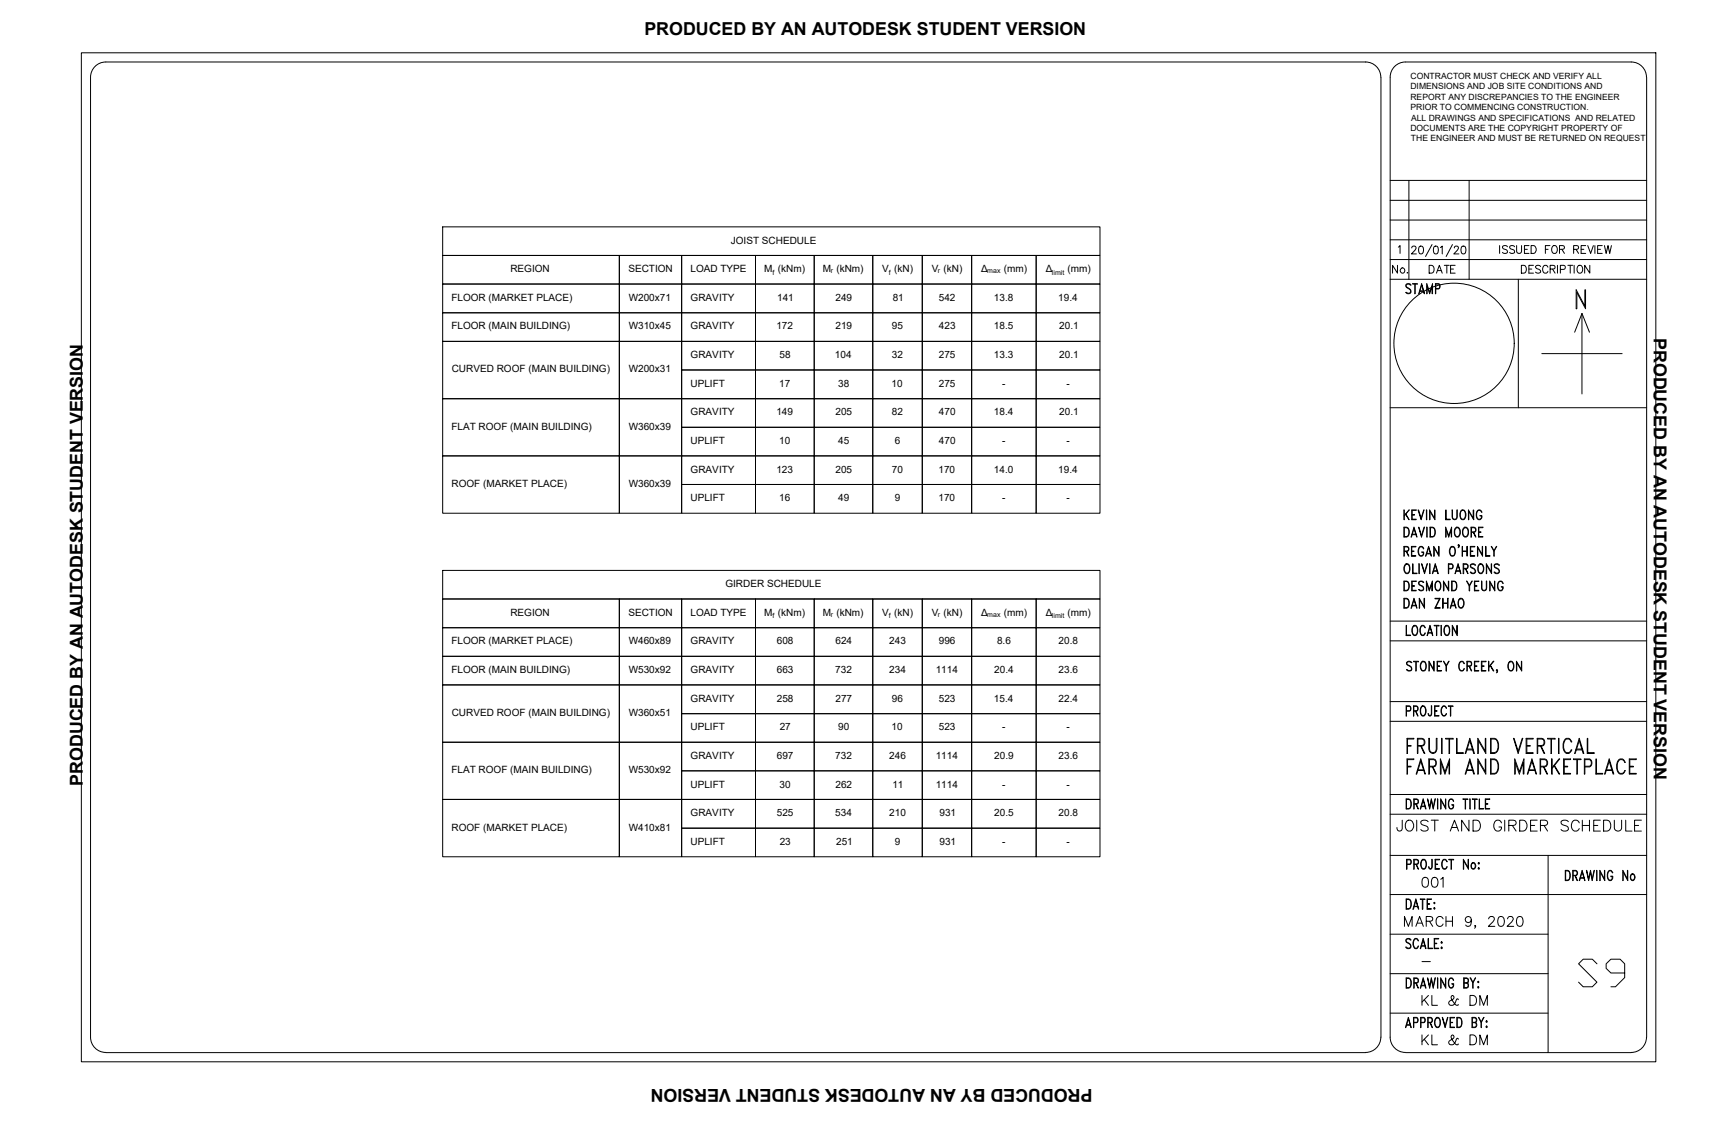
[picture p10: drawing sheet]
<svg xmlns="http://www.w3.org/2000/svg" width="432mm" height="279mm" viewBox="0 0 432 279" stroke-linecap="round" stroke-linejoin="round" font-family="sans-serif">
<g fill="none" stroke="#000" stroke-width=".25">
<path d="M20.2 13.1h391.7v251.1h-391.7zM339.7 15.4a3.8 3.8 0 0 1 3.8 3.8M339.7 15.4h-313.4a3.8 3.8 0 0 0-3.8 3.8v238.9a3.8 3.8 0 0 0 3.8 3.7M343.5 19.2v238.9M409.5 19.2a3.8 3.8 0 0 0-3.7-3.8h-56.2a3.8 3.8 0 0 0-3.8 3.8v238.9a3.8 3.8 0 0 0 3.8 3.7M409.6 19.2v238.9M110.1 56.4h163.5v7.2h-163.5zM345.8 44.9h63.8M345.8 54.8h63.8M345.8 49.8h63.8M345.8 59.7h63.8M350.4 44.9v24.6"/>
<path d="M365.4 44.9v24.6M110.1 77.8h44v7.1h-44zM110.1 70.7h44v7.1h-44zM110.1 63.6h44v7.1h-44zM154.1 63.6h15.4v7.1h-15.4zM154.1 70.7h15.4v7.1h-15.4zM154.1 77.8h15.4v7.1h-15.4zM169.5 63.6h18.4v7.1h-18.4zM169.5 70.7h18.4v7.1h-18.4zM169.5 77.8h18.4v7.1h-18.4zM187.9 63.6h14.6v7.1h-14.6zM187.9 70.7h14.6v7.1h-14.6z"/>
<path d="M187.9 77.8h14.6v7.1h-14.6zM202.5 63.6h14.6v7.1h-14.6zM202.5 70.7h14.6v7.1h-14.6zM202.5 77.8h14.6v7.1h-14.6zM217.1 63.6h12.3v7.1h-12.3zM217.1 70.7h12.3v7.1h-12.3zM217.1 77.8h12.3v7.1h-12.3zM229.4 63.6h12.3v7.1h-12.3zM229.4 70.7h12.3v7.1h-12.3zM229.4 77.8h12.3v7.1h-12.3zM241.7 63.6h16v7.1h-16zM241.7 70.7h16v7.1h-16z"/>
<path d="M241.7 77.8h16v7.1h-16zM257.7 63.6h15.9v7.1h-15.9zM257.7 70.7h15.9v7.1h-15.9zM257.7 77.8h15.9v7.1h-15.9zM345.8 69.5h63.8M345.8 64.6h63.8M347.8 61.5l.4-.4v1.9M351.2 61.7l.3-.5h.4l.3 .4-.2 .6-.9 1h1.2M353.1 61.3a.63 .63 0 0 1 .9 .3 1.01 1.01 0 0 1-.6 1.6 1.33 1.33 0 0 1-.3-1.9zM356.2 60.8l-1.6 3M356.8 61.3a.61 .61 0 0 1 .9 .3l.1 .4a.85 .85 0 0 1-.8 1.2 1.33 1.33 0 0 1-.2-1.9zM358.3 61.6l.4-.4v2"/>
<path d="M361.3 60.8l-1.6 3M361.7 61.7l.4-.5h.3l.4 .4-.3 .6-.9 1h1.3M363.6 61.3a.61 .61 0 0 1 .9 .3l.1 .4a.86 .86 0 0 1-.7 1.2 1.08 1.08 0 0 1-.4-1.6zM377.7 69.5v31.9M378.4 66h.7a1.08 1.08 0 0 1 .6 1 1.08 1.08 0 0 1-.6 1h-.7zM380.3 66.9h.7M381.4 66h-1.1v2h1.1M383.2 66.3a.71 .71 0 0 0-.7-.3 .71 .71 0 0 0-.6 .5l1.3 .9v.3l-.5 .3-.8-.3M385 66.5a.67 .67 0 0 0-.8-.5 .67 .67 0 0 0-.5 .8v.4a.67 .67 0 0 0 .5 .8 .67 .67 0 0 0 .8-.5M385.6 66.9h1l.2-.3-.1-.4-1.1-.2v2M386.2 66.9l.6 1.1M387.4 66v2"/>
<path d="M388.1 67h.8a.51 .51 0 0 0 .5-.5 .51 .51 0 0 0-.5-.5h-.8v2M390 66h1.2M390.6 66v2M391.5 66v2M392 72.1l2.2 4.1v-4.1h.2v4.7l-2.2-4v4h-.2zM392.6 66.1a.97 .97 0 0 1 1.1 .7 .97 .97 0 0 1-.6 1.2 1.03 1.03 0 0 1-.9-.8 1.03 1.03 0 0 1 .4-1.1zM393.5 78v20M393.5 78l-1.8 4.6M393.5 78l1.9 4.6M395.4 66v2l-1.2-2v2M110.1 84.9h44v14.3h-44zM110.1 99.2h44v14.2h-44z"/>
<path d="M154.1 84.9h15.4v14.3h-15.4zM154.1 99.2h15.4v14.2h-15.4zM169.5 84.9h18.4v7.1h-18.4zM169.5 92h18.4v7.2h-18.4zM169.5 99.2h18.4v7.1h-18.4zM187.9 84.9h14.6v7.1h-14.6zM187.9 92h14.6v7.2h-14.6zM187.9 99.2h14.6v7.1h-14.6zM202.5 84.9h14.6v7.1h-14.6zM202.5 92h14.6v7.2h-14.6zM202.5 99.2h14.6v7.1h-14.6zM217.1 84.9h12.3v7.1h-12.3z"/>
<path d="M217.1 92h12.3v7.2h-12.3zM217.1 99.2h12.3v7.1h-12.3zM229.4 84.9h12.3v7.1h-12.3zM229.4 92h12.3v7.2h-12.3zM229.4 99.2h12.3v7.1h-12.3zM241.7 84.9h16v7.1h-16zM241.7 92h16v7.2h-16zM241.7 99.2h16v7.1h-16zM257.7 84.9h15.9v7.1h-15.9zM257.7 92h15.9v7.2h-15.9zM257.7 99.2h15.9v7.1h-15.9zM383.5 88h20"/>
<path d="M110.1 113.4h44v14.3h-44zM154.1 113.4h15.4v14.3h-15.4zM169.5 106.3h18.4v7.1h-18.4zM169.5 113.4h18.4v7.1h-18.4zM187.9 106.3h14.6v7.1h-14.6zM187.9 113.4h14.6v7.1h-14.6zM202.5 106.3h14.6v7.1h-14.6zM202.5 113.4h14.6v7.1h-14.6zM217.1 106.3h12.3v7.1h-12.3zM217.1 113.4h12.3v7.1h-12.3zM229.4 106.3h12.3v7.1h-12.3zM229.4 113.4h12.3v7.1h-12.3z"/>
<path d="M241.7 106.3h16v7.1h-16zM241.7 113.4h16v7.1h-16zM257.7 106.3h15.9v7.1h-15.9zM257.7 113.4h15.9v7.1h-15.9zM345.8 101.4h63.8M169.5 120.5h18.4v7.2h-18.4zM187.9 120.5h14.6v7.2h-14.6zM202.5 120.5h14.6v7.2h-14.6zM217.1 120.5h12.3v7.2h-12.3zM229.4 120.5h12.3v7.2h-12.3zM241.7 120.5h16v7.2h-16zM257.7 120.5h15.9v7.2h-15.9z"/>
<path d="M349.2 126.9l.1 2.4zM349.2 131.2a1.3 1.3 0 0 1 1.3 .8 1.3 1.3 0 0 1-.4 1.5l-.9 .1zM349.3 128.3l1.2-1.4-1.2 1.5M349.3 131.3a1.17 1.17 0 0 1 1.2 .7 1.17 1.17 0 0 1-.4 1.4l-.8 .1zM349.3 137.1l.9-.1 .2-.2-.2-.6-.9-.1-.1 2.3v-2.5h.8l.4 .5a.63 .63 0 0 1-.4 .8h-.7M349.6 127.9l.9 1.4-.8-1.4M349.8 137.2l.6 1.2-.5-1.2M351.1 135.9h1.1v.2h-1v2.2l1 .1h-1.1zM351.2 126.9h1.1l-1.1 .1v2.2h1.1v.1h-1.1zM351.2 137.1h.5l-.5 .1M351.2 133h1.1M351.2 128h.6l-.6 .2"/>
<path d="M351.2 132.9h1M351.7 131.2l.8 2.4-.8-2.1-.7 2.1zM352.7 126.9l.8 2.1 .7-2.1-.7 2.4zM352.8 131.2l.8 2.1 .7-2.1-.7 2.4zM353.1 136.1a.62 .62 0 0 1 .7-.1 .62 .62 0 0 1 .3 .5 .66 .66 0 0 0-.8-.4 .66 .66 0 0 0-.5 .8l.1 .9 .4 .5 .6-.2 .1-.3v-.4l-.3-.1h.4a.85 .85 0 0 1-.4 1.1 1.13 1.13 0 0 1-.9-1.9zM354.8 126.9l.1 2.4zM354.8 137.8h1.1M354.9 131.2l.1 2.4zM354.9 137.7h.9M355.3 135.9l.8 2.5-.8-2.1-.7 2.1zM355.6 126.9l1.2 2.1 .1-2.1v2.4l-1.2-2.1-.1 2.1zM355.7 131.2a1.3 1.3 0 0 1 1.3 .8 1.3 1.3 0 0 1-.4 1.5l-.9 .1z"/>
<path d="M355.8 131.3h.6a1.33 1.33 0 0 1 0 2.2h-.6zM356.6 135.9l1.2 2.1 .1-2.1v2.5l-1.2-2.1v2.1h-.1zM359.6 126.9h.1v2.3h1v.1h-1.1zM359.6 131.2l.7 2.1 .8-2.1v2.4l-.1-1.8-.7 1.8-.6-1.8v1.8h-.1zM360.9 136.1l.2-.2a1.04 1.04 0 0 1 .9 1.5 .76 .76 0 0 1-.7 1 .76 .76 0 0 1-.8-1v-.5zM360.9 136.2l.5-.1a1.27 1.27 0 0 1 .4 1.7l-.1 .3-.5 .2a1.53 1.53 0 0 1-.3-2.1zM361.2 126.9l.2 2.2 .5 .1 .4-.2 .1-2.1 .1 1.7a.64 .64 0 0 1-.7 .7 .64 .64 0 0 1-.6-.7zM361.9 131.5l.4-.3a1.18 1.18 0 0 1 .8 1.8 .72 .72 0 0 1-.8 .6 .72 .72 0 0 1-.6-.9zM362.1 131.4l.3-.1a1.23 1.23 0 0 1 .4 2.1l-.2 .1a1.19 1.19 0 0 1-.5-2.1zM362.8 135.6h.1M362.8 136.2l.1-.5-.1 .1v-.3l.1 .4-.2 .4M362.8 135.8l.1 .1"/>
<path d="M363.5 127a1.06 1.06 0 0 1 1.1 .5 1.06 1.06 0 0 1-.1 1.2 .64 .64 0 0 1-1 .5l-.4-.8 .1-1zM363.5 127.1l.4-.1a1.53 1.53 0 0 1 .3 2.1l-.4 .1a1.27 1.27 0 0 1-.5-1.8zM363.7 135.9l.1 2.5zM363.8 137.1h1.1M363.8 137.2h1.1M364.2 131.3l.1-.1a1.05 1.05 0 0 1 1 1.5 .76 .76 0 0 1-.8 .9 .76 .76 0 0 1-.7-.9l.1-.9zM364.2 131.4l.2-.1a1.19 1.19 0 0 1 .5 2.1l-.3 .1a1.19 1.19 0 0 1-.4-2.1zM364.9 135.9l.1 2.5zM365.3 126.9l1.1 2.1v-2.1h.2v2.4l-1.3-2.1v2.1zM365.7 135.9h1.1v.2h-1v2.2l1 .1h-1.1zM365.8 137.1h.6l-.6 .1M366 132.3l.9-.1 .1-.2-.1-.6-.9-.1v2.3h-.1v-2.4h.7a.66 .66 0 0 1 .5 .6 .66 .66 0 0 1-.5 .6h-.6"/>
<path d="M366.4 132.4l.7 1.2-.5-1.2M367.5 135.9l1.2 2.1 .1-2.1v2.5l-1.2-2.1-.1 2.1zM367.6 127l.1-.1a.67 .67 0 0 1 .9 .5 .63 .63 0 0 0-.6-.4 .63 .63 0 0 0-.6 .4l-.1 1a.64 .64 0 0 0 .6 .8 .64 .64 0 0 0 .6-.8l-.4-.1h.5a.77 .77 0 0 1-.9 1 1.63 1.63 0 0 1-.1-2.3zM367.7 131.2h1.2v.1h-1.1v2.2h1.1v.1h-1.2zM367.8 132.3h.6l-.6 .1M369.5 135.9l.1 2.4 1 .1h-1.1zM371.6 137.1l.7-1.2-.7 1.2v1.3v-1.3l-.7-1.2 .7 1.2M110.1 141.9h163.5v7.1h-163.5zM110.1 156.2h44v7.1h-44zM110.1 149h44v7.2h-44zM154.1 149h15.4v7.2h-15.4zM154.1 156.2h15.4v7.1h-15.4z"/>
<path d="M169.5 149h18.4v7.2h-18.4zM169.5 156.2h18.4v7.1h-18.4zM187.9 149h14.6v7.2h-14.6zM187.9 156.2h14.6v7.1h-14.6zM202.5 149h14.6v7.2h-14.6zM202.5 156.2h14.6v7.1h-14.6zM217.1 149h12.3v7.2h-12.3zM217.1 156.2h12.3v7.1h-12.3zM229.4 149h12.3v7.2h-12.3zM229.4 156.2h12.3v7.1h-12.3zM241.7 149h16v7.2h-16zM241.7 156.2h16v7.1h-16z"/>
<path d="M257.7 149h15.9v7.2h-15.9zM257.7 156.2h15.9v7.1h-15.9zM345.8 159.4h63.8M345.8 154.5h63.8M349.2 144.6h.7a1.43 1.43 0 0 1 0 2.4h-.7zM349.2 148.9a1.3 1.3 0 0 1 1.3 .8 1.3 1.3 0 0 1-.4 1.5l-.9 .1zM349.3 144.7a1.16 1.16 0 0 1 1.2 .6 1.16 1.16 0 0 1-.3 1.4l-.3 .2h-.6zM349.3 149a1.17 1.17 0 0 1 1.2 .7 1.17 1.17 0 0 1-.4 1.4l-.8 .1zM349.6 140.4l.2-.1a1.05 1.05 0 0 1 .9 1.5 .72 .72 0 0 1-.5 .9 .72 .72 0 0 1-.9-.6l-.1-.9zM349.6 140.5l.3-.1a1.23 1.23 0 0 1 .5 2.1l-.3 .1a1.23 1.23 0 0 1-.5-2.1zM349.8 155.6v2.4h1.1v.1h-1.1zM351.2 144.6h1.1l-1.1 .1v2.2h1.1v.1h-1.1z"/>
<path d="M351.2 150.7h1.1M351.2 145.7h.6l-.6 .2M351.2 150.6h1M351.4 140.3l.1 2.3h1v.1h-1.1zM351.6 155.7l.1-.1a1.21 1.21 0 0 1 .9 1.9 .64 .64 0 0 1-.7 .7 .64 .64 0 0 1-.6-.7l-.1-.9zM351.6 155.8l.4-.1a1.41 1.41 0 0 1 0 2.3h-.2a1.52 1.52 0 0 1-.2-2.2zM351.7 148.9l.8 2.4-.8-2.1-.7 2.1zM352.9 140.3l.1 2.4zM353 144.7a.82 .82 0 0 1 1.1 .2h-.2a.59 .59 0 0 0-1 0l.3 .6a1.03 1.03 0 0 1 .9 1.2 .74 .74 0 0 1-1.3 0l.5 .2 .7-.2a1.04 1.04 0 0 0-1-1.2l-.2-.4zM353 148.9l1.2 2.1v-2.1h.1v2.4l-1.2-2.1-.1 2.1zM353.5 155.7l.2-.1a.67 .67 0 0 1 .8 .6l-.4-.5a.69 .69 0 0 0-.8 .9 1.57 1.57 0 0 0 .4 1.4h.4l.4-.5a.61 .61 0 0 1-.3 .5 .61 .61 0 0 1-.7 0l-.3-.8 .1-1zM353.6 140.3l.7 2 .7-2-.7 2.4z"/>
<path d="M354.8 144.6l.7 2.1 .8-2.1v2.4h-.1v-1.9l-.7 1.9-.6-1.9-.1 1.9zM355.1 157.5h1.1M355.2 157.4h.9M355.6 140.3l.1 2.4zM355.7 155.6l.7 2.5-.7-2.1-.7 2.1zM356.4 142.1h1.1M356.5 142h1M356.7 155.6h1.2v.1h-1.2zM357 140.3l.8 2.4-.8-2.1-.7 2.1zM357.3 155.7v2.4l.1-2.4M357.3 144.7l.2-.1a1.04 1.04 0 0 1 .9 1.5 .76 .76 0 0 1-.7 .9 .76 .76 0 0 1-.8-.9l.1-1zM357.3 144.8l.2-.1a1.22 1.22 0 0 1 .5 2.1l-.5 .1a1.42 1.42 0 0 1-.2-2.1z"/>
<path d="M358.1 149h-1.2v-.1h1.3l-1.2 2.4M358.1 148.9l-1.2 2.4h1.3v-.1h-1.2M358.4 155.6l.1 2.5zM358.9 148.9v2.4zM358.9 150h1.1M358.9 150.1h1.1M359 144.6l1.3 2.1v-2.1v2.4l-1.1-2.1v2.1h-.2zM359.5 155.7l.2-.1a1.21 1.21 0 0 1 .8 1.9 .64 .64 0 0 1-.6 .7 .64 .64 0 0 1-.7-.7v-.9zM359.5 155.8l.5-.1a1.41 1.41 0 0 1 0 2.3h-.2a1.52 1.52 0 0 1-.3-2.2zM360 148.9h.2v2.4h-.2zM360.3 141.4h.8a.6 .6 0 0 0 .2-.9l-1-.1v2.3v-2.4h.8l.3 .4a.62 .62 0 0 1-.3 .8h-.8M360.9 150.7h1.1"/>
<path d="M361 150.6h.9M361.1 144.6h.6a1.43 1.43 0 0 1 0 2.4h-.6zM361.2 144.7h.5a1.34 1.34 0 0 1 0 2.2h-.5zM361.2 155.6l1.2 2.1 .1-2.1v2.5l-1.2-2.1-.1 2.1zM361.4 148.9l.8 2.4-.8-2.1-.7 2.1zM362.1 142.1h1.1M362.2 142h.9M362.7 140.3l.7 2.4-.7-2.1-.8 2.1zM363 149l.2-.1a1.18 1.18 0 0 1 .9 1.8 .72 .72 0 0 1-.9 .6 .72 .72 0 0 1-.5-.9v-.6zM363 149.1l.3-.1a1.16 1.16 0 0 1 .8 1.1 1.16 1.16 0 0 1-.8 1.1 1.46 1.46 0 0 1-.3-2.1zM364.1 141.4l.9-.1 .1-.2-.1-.6-.9-.1v2.3h-.2v-2.4h.8a.66 .66 0 0 1 .5 .6 .66 .66 0 0 1-.5 .6h-.6M364.5 141.5l.7 1.2-.6-1.2"/>
<path d="M365.4 145.7l.8-1.1-.7 1.1v1.3h-.1v-1.3l-.6-1.1 .7 1.1M365.9 140.4a.8 .8 0 0 1 1.1 .2l-.4-.2-.8 .2 .1 .5 .7 .3a.7 .7 0 0 1 .3 1.2 .7 .7 0 0 1-1.2-.3l.5 .3h.4l.3-.3-.2-.6-.9-.6-.1-.5zM366.7 144.6h1.1l-1 .1v2.2h1v.1h-1.1zM366.8 145.7h.6l-.6 .2M368 140.4l.1-.1a1.27 1.27 0 0 1 .8 2l-.4 .4a1.18 1.18 0 0 1-.8-1.8zM368 140.5l.2-.1a1.16 1.16 0 0 1 .8 1.1 1.16 1.16 0 0 1-.8 1.1 1.42 1.42 0 0 1-.2-2.1zM368.5 144.6l.3 2.2 .4 .1 .4-.2 .1-2.1 .1 1.7a.64 .64 0 0 1-.7 .7 .64 .64 0 0 1-.6-.7zM369.7 140.3l1.2 2 .1-2v2.4l-1.2-2.1-.1 2.1zM370.5 144.6l1.2 2.1 .1-2.1v2.4l-1.2-2.1-.1 2.1zM371.8 140.4a.8 .8 0 0 1 1.2 .2l-.5-.2-.8 .2 .1 .5 .7 .3a.7 .7 0 0 1 .3 1.2 .7 .7 0 0 1-1.2-.3l.3 .2a.65 .65 0 0 0 1-.2l-.2-.6-1-.6-.1-.5zM372.9 144.7l.1-.1a.67 .67 0 0 1 .9 .5 .63 .63 0 0 0-.6-.5 .63 .63 0 0 0-.6 .5l-.1 1 .1 .6 .3 .2 .6-.1 .2-.7-.4-.1h.5v.4a.72 .72 0 0 1-.9 .6 .72 .72 0 0 1-.5-.9l.1-1zM110.1 170.4h44v14.3h-44z"/>
<path d="M110.1 163.3h44v7.1h-44zM154.1 163.3h15.4v7.1h-15.4zM154.1 170.4h15.4v14.3h-15.4zM169.5 163.3h18.4v7.1h-18.4zM169.5 170.4h18.4v7.2h-18.4zM169.5 177.6h18.4v7.1h-18.4zM187.9 163.3h14.6v7.1h-14.6zM187.9 170.4h14.6v7.2h-14.6zM187.9 177.6h14.6v7.1h-14.6zM202.5 163.3h14.6v7.1h-14.6zM202.5 170.4h14.6v7.2h-14.6zM202.5 177.6h14.6v7.1h-14.6z"/>
<path d="M217.1 163.3h12.3v7.1h-12.3zM217.1 170.4h12.3v7.2h-12.3zM217.1 177.6h12.3v7.1h-12.3zM229.4 163.3h12.3v7.1h-12.3zM229.4 170.4h12.3v7.2h-12.3zM229.4 177.6h12.3v7.1h-12.3zM241.7 163.3h16v7.1h-16zM241.7 170.4h16v7.2h-16zM241.7 177.6h16v7.1h-16zM257.7 163.3h15.9v7.1h-15.9zM257.7 170.4h15.9v7.2h-15.9zM257.7 177.6h15.9v7.1h-15.9z"/>
<path d="M345.8 179.5h63.8M345.8 174.6h63.8M349.8 176.8h.8a.63 .63 0 0 0 0-1.1h-.8v2.5v-2.6h.8l.3 .5a.62 .62 0 0 1-.3 .8h-.8M349.8 164.9a.78 .78 0 0 1 1.4 0l-.5-.3-.6 .1a.43 .43 0 0 0 .1 .8l.5 .2a.66 .66 0 0 1 .4 .8 .66 .66 0 0 1-.8 .4l-.5-.3 .3 .1a.65 .65 0 0 0 1-.1 1.13 1.13 0 0 0-1-1.1zM351.6 164.5h1.2v.1h-1.2zM351.7 176.8h.6a.6 .6 0 0 0 .4-.5 .6 .6 0 0 0-.4-.6h-.6l-.1 2.5v-2.6h.7a.71 .71 0 0 1 .4 .7 .71 .71 0 0 1-.4 .6h-.6M352.1 176.9l.6 1.3-.5-1.3M352.2 164.6v2.3l.1-2.3M353.6 175.7l.2-.1a1.23 1.23 0 0 1 .8 2 .61 .61 0 0 1-1 .4l-.3-.8 .1-1zM353.6 175.9l.5-.2a1.48 1.48 0 0 1 0 2.3h-.2a1.57 1.57 0 0 1-.3-2.1zM353.7 164.6l.1-.1a1.04 1.04 0 0 1 1 1.5 .76 .76 0 0 1-.8 1 .76 .76 0 0 1-.7-1l.1-.9zM353.7 164.7l.4-.1a1.27 1.27 0 0 1 .5 1.8l-.5 .4a1.26 1.26 0 0 1-.4-2.1z"/>
<path d="M355.4 164.5l1.2 2.1 .1-2.1v2.4l-1.2-2-.1 2zM356 175.6l.1 2-.2 .4-.3 .2-.4-.6 .4 .4 .3-.1zM356.8 175.6h1.1v.1h-1v2.3h1v.2h-1.1zM356.9 176.8h.6l-.6 .1M357.5 164.5h1.1v.1h-1.1v2.2l1.1 .1h-1.1zM357.5 165.7h.6l-.6 .1M358.8 175.7l.2-.1a.67 .67 0 0 1 .8 .6l-.5-.5a.73 .73 0 0 0-.8 .9 1.11 1.11 0 0 0 .8 1.4l.5-.4a.64 .64 0 0 1-.6 .6 .64 .64 0 0 1-.7-.6l-.1-1zM359.7 165.7l.7-1.2-.6 1.2v1.2h-.1v-1.2l-.7-1.2 .8 1.2M360.3 175.6h1.1v.1h-1.1zM360.8 175.7v2.5v-2.5M363.2 164.6l.2-.1a.74 .74 0 0 1 .8 .6l-.3-.4-.5-.1a1.47 1.47 0 0 0 0 2.2h.4l.4-.4a.72 .72 0 0 1-.9 .5 .72 .72 0 0 1-.5-.9l.1-.9zM365 165.7h.6a.6 .6 0 0 0 .3-1l-.9-.1-.1 2.3v-2.4h.7a.68 .68 0 0 1 .5 .7 .68 .68 0 0 1-.5 .6h-.6"/>
<path d="M365.4 165.8l.7 1.1-.6-1.1M366.7 164.5h1.1v.1h-1v2.2l1 .1h-1.1zM366.8 165.7h.6l-.6 .1M368.5 164.5h1.1v.1h-1v2.2l1 .1h-1.1zM368.6 165.7h.5l-.5 .1M370.2 164.5l.1 2.4zM370.3 165.9l1.3-1.4-1.3 1.5M370.6 165.5l1 1.4-.9-1.4M372.3 166.7l.1 .1zM372.4 167.3l.1-.5h-.3l.1-.2 .2 .1v.4l-.3 .3M372.4 166.9l.1 .2M375.2 164.9l.4-.4a1.27 1.27 0 0 1 .7 2.1l-.3 .3a1.04 1.04 0 0 1-.9-1.4z"/>
<path d="M375.5 164.7l.4-.1a1.33 1.33 0 0 1 0 2.2 1.22 1.22 0 0 1-.4-2.1zM377.2 164.5l1.2 2.1 .1-2.1v2.4l-1.2-2-.1 2zM110.1 184.7h44v14.2h-44zM110.1 198.9h44v14.3h-44zM154.1 184.7h15.4v14.2h-15.4zM154.1 198.9h15.4v14.3h-15.4zM169.5 184.7h18.4v7.1h-18.4zM169.5 191.8h18.4v7.1h-18.4zM169.5 198.9h18.4v7.2h-18.4zM187.9 184.7h14.6v7.1h-14.6zM187.9 191.8h14.6v7.1h-14.6zM187.9 198.9h14.6v7.2h-14.6z"/>
<path d="M202.5 184.7h14.6v7.1h-14.6zM202.5 191.8h14.6v7.1h-14.6zM202.5 198.9h14.6v7.2h-14.6zM217.1 184.7h12.3v7.1h-12.3zM217.1 191.8h12.3v7.1h-12.3zM217.1 198.9h12.3v7.2h-12.3zM229.4 184.7h12.3v7.1h-12.3zM229.4 191.8h12.3v7.1h-12.3zM229.4 198.9h12.3v7.2h-12.3zM241.7 184.7h16v7.1h-16zM241.7 191.8h16v7.1h-16zM241.7 198.9h16v7.2h-16z"/>
<path d="M257.7 184.7h15.9v7.1h-15.9zM257.7 191.8h15.9v7.1h-15.9zM257.7 198.9h15.9v7.2h-15.9zM345.8 197.7h63.8M349.8 198.8a1.32 1.32 0 0 1 1.2 .7 1.32 1.32 0 0 1-.1 1.4l-.5 .4h-.6zM349.8 198.9h.6a1.4 1.4 0 0 1 0 2.3h-.6zM350 183.7h1.7v.2h-1.6v3.6h-.1zM350 188.8h1.7v.2h-1.6v3.6h-.1zM350.1 185.5h.9v.1h-.9M350.1 190.6h.9v.2h-.9M351.7 200l.9-.2v-.8l-.9-.1v2.4v-2.5h.7l.4 .4a.67 .67 0 0 1-.4 .9h-.7M352.6 191.7h1.6"/>
<path d="M352.7 185.5h1a.94 .94 0 0 0 .4-1.5l-1.4-.1v3.6h-.1v-3.8h1.1a1.01 1.01 0 0 1 .7 1 1.01 1.01 0 0 1-.7 .9h-1M352.7 191.5h1.4M353.4 185.6l.8 1.9h.2l-.9-1.9M353.4 188.8l1.1 3.8-1.1-3.2-1.1 3.2zM354 198.8l.7 2.5-.7-2.2-.7 2.2zM355 198.8l.6 2.1 .4-2.1 .5 2.1 .5-2.1-.5 2.5-.5-2.2-.4 2.2zM355.4 183.7h.2l.1 3.2a.92 .92 0 0 0 1.4 0l.2-3.2h.1v2.7a1 1 0 0 1-.5 .9 1 1 0 0 1-1 0l-.5-.9zM355.6 190.6h1l.4-.2 .1-.3-.1-.9-.4-.2h-1v3.6h-.2v-3.8h1.2a1.05 1.05 0 0 1 .7 1 1.05 1.05 0 0 1-.7 1h-1M356.3 190.8l1 1.8-.9-1.8M357.5 198.8l.1 2.5zM358.3 188.8l1.1 3.2 1.2-3.2v3.8h-.2v-2.9l-1 2.9-1-2.9v2.9h-.1zM358.4 198.8l1.1 2.1 .1-2.1v2.5l-1.2-2.2v2.2z"/>
<path d="M358.6 183.7h.1v3.8h-.1zM359.6 183.7h1.8v.2h-1.8zM360.4 183.9v3.6h.2v-3.6M360.6 198.9l.2-.1a.67 .67 0 0 1 .8 .6l-.3-.4-.5-.1a1.65 1.65 0 0 0 0 2.3l.5-.1 .2-.8-.4-.1h.5a.92 .92 0 0 1-.5 1.1h-.3a1.78 1.78 0 0 1-.2-2.4zM362.3 183.7h.1v3.6h1.6v.2h-1.7zM363.9 198.8h1.2v.1h-1.2zM364.4 198.9v2.4l.1-2.4M364.7 186.6h1.7M364.7 191.7h1.7M364.9 186.4h1.4M364.9 191.5h1.4M365.6 183.7l1.1 3.8h-.1l-1-3.3-1.2 3.3z"/>
<path d="M365.6 188.8l1.1 3.8h-.1l-1-3.2-1.2 3.2zM365.6 198.8l.1 2.5zM366.2 198.8h1.2v.1h-1.2zM366.8 198.9v2.4l.1-2.4M367.6 183.7l1.8 3.2v-3.2h.2v3.8l-1.9-3.3v3.3h-.1zM367.6 188.8l1.8 3.2v-3.2h.2v3.8l-1.9-3.2v3.2h-.1zM367.9 198.8l.1 2.4 1 .1h-1.1zM369.5 200h.6l-.6 .1M370.8 183.7h.9a2.18 2.18 0 0 1 .7 3.2l-.7 .6h-.9zM370.8 188.8h.9a2.18 2.18 0 0 1 .7 3.2l-.7 .6h-.9zM370.9 183.9h.8a2.09 2.09 0 0 1 .6 3l-.6 .4h-.8zM370.9 189h.8a2.09 2.09 0 0 1 .6 3l-.6 .4h-.8z"/>
<path d="M376.5 183.7l1.1 3.2 1.2-3.2-1.2 3.8zM376.8 188.8l1.1 3.2 1.2-3.2v3.8h-.2v-2.9l-1 2.9-1-2.9v2.9h-.1zM379.6 183.7h1.7v.2h-1.5v3.4h1.5v.2h-1.7zM379.8 185.5h.8v.1h-.8M380.2 191.7h1.7M380.3 191.5h1.5M381 188.8l1.2 3.8-1.2-3.2-1.1 3.2zM382.5 185.5h1a.94 .94 0 0 0 .4-1.5l-1.4-.1v3.6h-.1v-3.8h1.1a1.01 1.01 0 0 1 .7 1 1.01 1.01 0 0 1-.7 .9h-1M383.2 185.6l.8 1.9h.2l-.9-1.9M383.2 190.6h1l.4-.2 .2-.3-.2-.9-.4-.2h-1v3.6h-.1v-3.8h1.1a1.03 1.03 0 0 1 .8 1 1.03 1.03 0 0 1-.8 1h-1M383.9 190.8l.9 1.8h.1l-.9-1.8M384.9 183.7h1.9v.2h-1.9z"/>
<path d="M385.8 183.9v3.6h.1v-3.6M385.9 188.8h.2v3.8h-.2zM386.1 191l1.7-2.2h.1l-1.8 2.3M386.5 190.4l1.3 2.2h.1l-1.3-2.2M387.6 183.7h.2v3.8h-.2zM388.9 188.8h1.8v.2h-1.6v3.4h1.6v.2h-1.8zM389.1 190.6h.8v.2h-.8M389.3 183.9l.3-.2a1.11 1.11 0 0 1 1.3 .9l-.7-.7h-.6a2.27 2.27 0 0 0 0 3.4h.6l.7-.7a1.06 1.06 0 0 1-1.6 .7 2.72 2.72 0 0 1 0-3.4zM391.4 188.8h1.8v.2h-1.8zM391.9 186.6h1.8M392.1 186.4h1.4M392.2 189v3.6h.1v-3.6"/>
<path d="M392.8 183.7l1.2 3.8h-.2l-1-3.3-1.1 3.3zM394.2 190.6h1.2a.97 .97 0 0 0 0-1.6h-1.2v3.6h-.1v-3.8h1.3a1.14 1.14 0 0 1 0 2h-1.2M394.8 183.7h.1v3.6h1.6v.2h-1.7zM397 188.8h.1v3.6h1.6v.2h-1.7zM399.4 191.7h1.7M399.5 191.5h1.4M400.3 188.8l1.1 3.8h-.2l-.9-3.2-1.2 3.2zM402.7 189l.3-.2a1.04 1.04 0 0 1 1.2 .9h-.1a.94 .94 0 0 0-1.1-.7 2.31 2.31 0 0 0 0 3.4h.5l.7-.7a1 1 0 0 1-1 .9 1 1 0 0 1-.9-.9 2.88 2.88 0 0 1 .4-2.7zM405.3 188.8h1.7v.2h-1.6v3.4h1.6v.2h-1.7zM405.4 190.6h.9v.2h-.9M169.5 206.1h18.4v7.1h-18.4zM187.9 206.1h14.6v7.1h-14.6z"/>
<path d="M202.5 206.1h14.6v7.1h-14.6zM217.1 206.1h12.3v7.1h-12.3zM229.4 206.1h12.3v7.1h-12.3zM241.7 206.1h16v7.1h-16zM257.7 206.1h15.9v7.1h-15.9zM345.8 202.6h63.8M345.8 212.8h63.8M350 215h.7a.65 .65 0 0 0 0-1.1h-.7v2.4h-.2v-2.5h.9l.3 .5-.1 .6-.2 .2h-.7M351.7 215h.7a.6 .6 0 0 0 .2-1l-.9-.1v2.4v-2.5h.7l.4 .2v.9l-.4 .2h-.7M352.2 200.1l.6 1.2-.5-1.2M352.2 215.1l.6 1.2-.5-1.2M353.4 200.7h1.1"/>
<path d="M353.5 200.5h.9M353.7 213.9l.2-.1a1.06 1.06 0 0 1 .9 1.5l-.1 .4a.61 .61 0 0 1-1 .4l-.3-.8v-.6zM353.7 214l.5-.1a1.39 1.39 0 0 1 0 2.2 1.15 1.15 0 0 1-.6-1.7zM356.2 213.8v1.9l-.1 .4-.4 .2-.4-.6 .4 .4 .4-.1zM357.1 216.1v-2.2h1v-.1h-1.1v2.5M357.1 215h.5l-.5 .1M358.9 213.9l.2-.1a.74 .74 0 0 1 .9 .6l-.3-.4-.6-.1a1.57 1.57 0 0 0 0 2.2h.4l.5-.4a.66 .66 0 0 1-1.1 .4l-.3-.8v-.6zM360.4 213.8h1.2v.1h-1.2zM360.9 213.9v2.4l.1-2.4M364 213.8l1.2 2.1 .1-2.1v2.5l-1.2-2.2-.1 2.2zM366.1 214.7l.3-.1a.83 .83 0 0 1 .7 .8 .83 .83 0 0 1-.7 .9 1 1 0 0 1-.3-1.6zM366.1 214.9l.3-.2a.71 .71 0 0 1 .6 .7 .71 .71 0 0 1-.6 .7l-.3-.2-.1-.4z"/>
<path d="M367.7 214.7l.2-.1v.4zM367.7 216h.3l-.1 .3zM367.8 214.7l.1 .2zM367.8 216l.1 .1zM369.5 201.2v-2.3h1v-.1h-1.1v2.5M385.1 212.8v49.1M389.3 216.5h.6a1.55 1.55 0 0 1 0 2.6h-.6zM389.4 216.7h.5a1.41 1.41 0 0 1 0 2.3h-.5zM391.3 217.8h.6a.6 .6 0 0 0 .4-.6 .6 .6 0 0 0-.4-.5h-.6l-.1 2.4v-2.6h.7l.5 .6a.65 .65 0 0 1-.5 .8h-.6M391.8 217.9l.6 1.2-.6-1.2M393 218.5h1.1M393.1 218.4h.9"/>
<path d="M393.5 216.5l.8 2.6-.8-2.2-.7 2.2zM394.6 216.5l.5 2.2 .5-2.2 .4 2.2 .6-2.2-.6 2.6-.4-2.2-.5 2.2zM397.1 216.5l.1 2.6zM397.9 216.5l1.2 2.2 .1-2.2v2.6l-1.2-2.2-.1 2.2zM400.1 216.7l.2-.2a.73 .73 0 0 1 .9 .6 .61 .61 0 0 0-.6-.4 .61 .61 0 0 0-.6 .4l-.1 1 .2 .7 .6 .2 .2-.3 .1-.6-.3-.1h.5v.5a.64 .64 0 0 1-.7 .6 .64 .64 0 0 1-.6-.6l-.1-1zM403.6 216.5l1.2 2.2 .1-2.2v2.6l-1.2-2.2-.1 2.2zM405.8 217.5l.2-.1a.86 .86 0 0 1 .7 .8 .86 .86 0 0 1-.7 .9l-.5-.7zM405.8 217.6a.68 .68 0 0 1 .8 .4 .68 .68 0 0 1-.2 .8 .43 .43 0 0 1-.7-.1l-.1-.6zM345.8 222.6h63.8M345.8 232.4h39.3M349.8 223.7a1.32 1.32 0 0 1 1.2 .7 1.32 1.32 0 0 1-.1 1.4l-.5 .4h-.6zM349.8 223.8h.6a1.41 1.41 0 0 1 0 2.3h-.6z"/>
<path d="M349.8 233.6a.73 .73 0 0 1 1.1 .3h-.1a.59 .59 0 0 0-1 0v.4l.7 .4a.7 .7 0 0 1 .3 1.1 .7 .7 0 0 1-1.1-.2h.1a.59 .59 0 0 0 1.1 0l-.1-.6-1-.7-.1-.4zM351.8 233.6l.2-.1a.67 .67 0 0 1 .8 .6l-.4-.5a.69 .69 0 0 0-.8 .9 1.57 1.57 0 0 0 .4 1.4h.4l.4-.5a.61 .61 0 0 1-.3 .5 .61 .61 0 0 1-.7 0l-.1-.3a1.81 1.81 0 0 1 .1-2zM352.2 223.7l.7 2.5-.7-2.2-.7 2.2zM353.4 235.4h1.1M353.5 235.3h.9M353.8 223.8v2.4h.1v-2.4M354 233.5l.7 2.5-.7-2.1-.7 2.1zM355 223.7v2.5M355 224.8h.6l-.6 .2M355 223.8v2.3M355.2 233.5l.1 2.4h1v.1h-1.1zM356.7 224.5l.2 .1-.1 .2-.1-.1z"/>
<path d="M356.7 224.6h.1M356.7 233.5v2.5h1.1v-.1h-1v-2.3M356.8 234.7h.6l-.6 .1M358.5 234.3l.2 .2-.1 .2-.2-.1zM358.5 234.5l.1 .1zM358.5 235.6l.2 .2-.1 .2-.2-.1zM358.5 235.8l.1 .1zM343.5 258.1a3.8 3.8 0 0 1-3.8 3.7M345.8 242.2h39.3M345.8 252.1h39.3M349.8 243.3a1.32 1.32 0 0 1 1.2 .7 1.32 1.32 0 0 1-.1 1.5l-.5 .3h-.6zM349.8 255.1h1.1"/>
<path d="M349.8 243.4h.6a1.41 1.41 0 0 1 0 2.3h-.6zM349.8 254.9h1M350.3 253.1l.7 2.6-.7-2.2-.7 2.2zM351.7 254.4h.7a.69 .69 0 0 0 0-1.1h-.7l-.1 2.4v-2.6h.8l.3 .5-.1 .6-.2 .2h-.7M351.7 244.5l.9-.1v-.8l-.9-.2v2.4v-2.5h.7a.7 .7 0 0 1 .4 .7 .7 .7 0 0 1-.4 .6h-.7M352.2 244.6l.6 1.2-.5-1.2M353.4 254.4h.8a.69 .69 0 0 0 0-1.1h-.8v2.4v-2.6h.8l.3 .5-.1 .6-.2 .2h-.8M354 243.3l.7 2.5-.7-2.1-.7 2.1zM355 243.3l.6 2.2 .4-2.2 .5 2.2 .5-2.2-.5 2.5-.5-2.1-.4 2.1zM355.2 254.4h.7a.6 .6 0 0 0 .3-.6 .6 .6 0 0 0-.3-.5h-.7l-.1 2.4v-2.6h.8l.4 .5a.65 .65 0 0 1-.4 .8h-.7M355.7 254.4l.6 1.3-.5-1.3M357.2 253.3l.2-.2a1.11 1.11 0 0 1 .9 1.6l-.1 .4a.64 .64 0 0 1-.7 .6 .64 .64 0 0 1-.6-.6l-.1-1z"/>
<path d="M357.2 253.4l.4-.1a1.41 1.41 0 0 1 0 2.2 1.3 1.3 0 0 1-.4-2.1zM357.5 243.3l.1 2.5zM358.4 243.3l1.1 2.2 .1-2.2v2.5l-1.2-2.1v2.1zM358.7 253.1l.8 2.2 .6-2.2-.6 2.6zM360.6 243.4l.2-.1a.67 .67 0 0 1 .8 .6l-.5-.5h-.3a1.68 1.68 0 0 0 0 2.3h.3l.4-.4v-.4l-.4-.2h.5v.6a.61 .61 0 0 1-1 .4l-.3-.8v-1zM360.8 255.5v-2.2h1v-.2h-1.1v2.6M360.8 254.4h.5h-.5M362.4 253.1a1.32 1.32 0 0 1 1.2 .7 1.32 1.32 0 0 1-.1 1.5l-.5 .4h-.6zM362.5 253.3h.5a1.41 1.41 0 0 1 0 2.2h-.5zM364.2 244.5l.9-.1v-.8l-.9-.2v2.3h.6a.58 .58 0 0 0 .4-.5 .58 .58 0 0 0-.4-.6h-.6M364.8 244.5a.71 .71 0 0 1 .5 .7 .71 .71 0 0 1-.5 .6h-.7v-2.5h.7l.4 .3v.8l-.4 .2M366.2 254.4h.7a.6 .6 0 0 0 .3-.6 .6 .6 0 0 0-.3-.5h-.7v2.2h.7a.6 .6 0 0 0 .3-.5 .6 .6 0 0 0-.3-.6h-.7"/>
<path d="M366.3 244.5l.7-1.2-.6 1.2v1.3l-.1-1.3-.6-1.2 .7 1.2M366.9 254.4a.68 .68 0 0 1 .5 .6 .68 .68 0 0 1-.5 .7h-.8v-2.6h.8l.4 .5a.65 .65 0 0 1-.4 .8M367.7 244.2l.1 .1-.1 .2-.1-.1zM367.7 244.3v.1zM368.4 254.4l.7-1.3-.6 1.3-.1 1.3v-1.3l-.7-1.3 .8 1.3M369.6 254.1l.2-.1v.4zM369.7 254.1l.1 .1zM409.5 258.1a3.8 3.8 0 0 1-3.8 3.7M26.3 261.9h313.4M349.6 261.9h56.2"/>
<circle cx="361.7" cy="85.4" r="15"/>
</g>
<text font-size="11" x="391.6" y="246.6">S9</text>
<g font-size="6.2">
<text x="346.4" y="208.1">JOIST AND GIRDER SCHEDULE</text>
<text x="348.5" y="232.1">MARCH 9, 2020</text>
</g>
<g font-size="5.7">
<text x="348.9" y="74.4">STAMP</text>
<text x="352.8" y="221.9">001</text>
<text x="352.8" y="261.1">KL &amp; DM</text>
</g>
<text font-size="5.3" x="352.8" y="251.2">KL &amp; DM</text>
<g font-size="4.9">
<text x="372.2" y="64.2">ISSUED FOR REVIEW</text>
<text x="345.4" y="69.1">No.</text>
<text x="354.5" y="69.1">DATE</text>
</g>
<g font-size="4.4">
<text x="160.3" y="8.6">PRODUCED BY AN AUTODESK STUDENT VERSION</text>
<text x="411.4" y="84.1" transform="rotate(90 411.4 84.1)">PRODUCED BY AN AUTODESK STUDENT VERSION</text>
<text x="20.6" y="195.5" transform="rotate(-90 20.6 195.5)">PRODUCED BY AN AUTODESK STUDENT VERSION</text>
<text x="271.7" y="271" transform="rotate(180 271.7 271)">PRODUCED BY AN AUTODESK STUDENT VERSION</text>
</g>
<text font-size="2.6" x="352.8" y="240.6">-</text>
<g font-size="2.5">
<text x="181.8" y="60.6">JOIST SCHEDULE</text>
<text x="127" y="67.7">REGION</text>
<text x="156.3" y="67.7">SECTION</text>
<text x="171.7" y="67.7">LOAD TYPE</text>
<text x="190.1" y="67.7">M (kNm)</text>
<text x="204.7" y="67.7">M (kNm)</text>
<text x="219.5" y="67.7">V (kN)</text>
<text x="231.8" y="67.7">V (kN)</text>
<text x="244.1" y="67.7">Δ</text>
<text x="249.7" y="67.7">(mm)</text>
<text x="260.1" y="67.7">Δ</text>
<text x="265.5" y="67.7">(mm)</text>
<text x="112.3" y="74.9">FLOOR (MARKET PLACE)</text>
<text x="156.4" y="74.9">W200x71</text>
<text x="171.8" y="74.9">GRAVITY</text>
<text x="193.3" y="74.9">141</text>
<text x="207.8" y="74.9">249</text>
<text x="222" y="74.9">81</text>
<text x="233.5" y="74.9">542</text>
<text x="247.2" y="74.9">13.8</text>
<text x="263.2" y="74.9">19.4</text>
<text x="112.3" y="82">FLOOR (MAIN BUILDING)</text>
<text x="156.4" y="82">W310x45</text>
<text x="171.8" y="82">GRAVITY</text>
<text x="193.1" y="82">172</text>
<text x="207.8" y="82">219</text>
<text x="221.9" y="82">95</text>
<text x="233.6" y="82">423</text>
<text x="247.2" y="82">18.5</text>
<text x="263.5" y="82">20.1</text>
<text x="171.8" y="89.1">GRAVITY</text>
<text x="193.9" y="89.1">58</text>
<text x="207.7" y="89.1">104</text>
<text x="221.9" y="89.1">32</text>
<text x="233.5" y="89.1">275</text>
<text x="247.2" y="89.1">13.3</text>
<text x="263.5" y="89.1">20.1</text>
<text x="112.4" y="92.6">CURVED ROOF (MAIN BUILDING)</text>
<text x="156.4" y="92.6">W200x31</text>
<text x="171.7" y="96.2">UPLIFT</text>
<text x="193.8" y="96.2">17</text>
<text x="208.5" y="96.2">38</text>
<text x="221.8" y="96.2">10</text>
<text x="233.5" y="96.2">275</text>
<text x="249.3" y="96.2">-</text>
<text x="265.3" y="96.2">-</text>
<text x="112.3" y="106.9">FLAT ROOF (MAIN BUILDING)</text>
<text x="156.4" y="106.9">W360x39</text>
<text x="171.8" y="103.3">GRAVITY</text>
<text x="193.1" y="103.3">149</text>
<text x="207.8" y="103.3">205</text>
<text x="221.9" y="103.3">82</text>
<text x="233.6" y="103.3">470</text>
<text x="247.2" y="103.3">18.4</text>
<text x="263.5" y="103.3">20.1</text>
<text x="171.7" y="110.5">UPLIFT</text>
<text x="193.8" y="110.5">10</text>
<text x="208.5" y="110.5">45</text>
<text x="222.5" y="110.5">6</text>
<text x="233.6" y="110.5">470</text>
<text x="249.3" y="110.5">-</text>
<text x="265.3" y="110.5">-</text>
<text x="171.8" y="117.6">GRAVITY</text>
<text x="193.1" y="117.6">123</text>
<text x="207.8" y="117.6">205</text>
<text x="221.9" y="117.6">70</text>
<text x="233.4" y="117.6">170</text>
<text x="247.2" y="117.6">14.0</text>
<text x="263.2" y="117.6">19.4</text>
<text x="112.3" y="121.1">ROOF (MARKET PLACE)</text>
<text x="156.4" y="121.1">W360x39</text>
<text x="171.7" y="124.7">UPLIFT</text>
<text x="193.8" y="124.7">16</text>
<text x="208.5" y="124.7">49</text>
<text x="222.5" y="124.7">9</text>
<text x="233.4" y="124.7">170</text>
<text x="249.3" y="124.7">-</text>
<text x="265.3" y="124.7">-</text>
<text x="180.4" y="146.1">GIRDER SCHEDULE</text>
<text x="127" y="153.2">REGION</text>
<text x="156.3" y="153.2">SECTION</text>
<text x="171.7" y="153.2">LOAD TYPE</text>
<text x="190.1" y="153.2">M (kNm)</text>
<text x="204.7" y="153.2">M (kNm)</text>
<text x="219.5" y="153.2">V (kN)</text>
<text x="231.8" y="153.2">V (kN)</text>
<text x="244.1" y="153.2">Δ</text>
<text x="249.7" y="153.2">(mm)</text>
<text x="260.1" y="153.2">Δ</text>
<text x="265.5" y="153.2">(mm)</text>
<text x="112.3" y="160.3">FLOOR (MARKET PLACE)</text>
<text x="156.4" y="160.3">W460x89</text>
<text x="171.8" y="160.3">GRAVITY</text>
<text x="193.2" y="160.3">608</text>
<text x="207.8" y="160.3">624</text>
<text x="221.2" y="160.3">243</text>
<text x="233.5" y="160.3">996</text>
<text x="248" y="160.3">8.6</text>
<text x="263.3" y="160.3">20.8</text>
<text x="112.3" y="167.4">FLOOR (MAIN BUILDING)</text>
<text x="156.4" y="167.4">W530x92</text>
<text x="171.8" y="167.4">GRAVITY</text>
<text x="193.2" y="167.4">663</text>
<text x="207.8" y="167.4">732</text>
<text x="221.2" y="167.4">234</text>
<text x="232.7" y="167.4">1114</text>
<text x="247.3" y="167.4">20.4</text>
<text x="263.3" y="167.4">23.6</text>
<text x="112.4" y="178.2">CURVED ROOF (MAIN BUILDING)</text>
<text x="156.4" y="178.2">W360x51</text>
<text x="171.8" y="174.6">GRAVITY</text>
<text x="193.2" y="174.6">258</text>
<text x="207.8" y="174.6">277</text>
<text x="221.9" y="174.6">96</text>
<text x="233.5" y="174.6">523</text>
<text x="247.2" y="174.6">15.4</text>
<text x="263.3" y="174.6">22.4</text>
<text x="171.7" y="181.7">UPLIFT</text>
<text x="193.9" y="181.7">27</text>
<text x="208.5" y="181.7">90</text>
<text x="221.8" y="181.7">10</text>
<text x="233.5" y="181.7">523</text>
<text x="249.3" y="181.7">-</text>
<text x="265.3" y="181.7">-</text>
<text x="171.8" y="188.8">GRAVITY</text>
<text x="193.2" y="188.8">697</text>
<text x="207.8" y="188.8">732</text>
<text x="221.2" y="188.8">246</text>
<text x="232.7" y="188.8">1114</text>
<text x="247.3" y="188.8">20.9</text>
<text x="263.3" y="188.8">23.6</text>
<text x="112.3" y="192.4">FLAT ROOF (MAIN BUILDING)</text>
<text x="156.4" y="192.4">W530x92</text>
<text x="171.7" y="195.9">UPLIFT</text>
<text x="193.9" y="195.9">30</text>
<text x="207.8" y="195.9">262</text>
<text x="222" y="195.9">11</text>
<text x="232.7" y="195.9">1114</text>
<text x="249.3" y="195.9">-</text>
<text x="265.3" y="195.9">-</text>
<text x="171.8" y="203.1">GRAVITY</text>
<text x="193.2" y="203.1">525</text>
<text x="207.8" y="203.1">534</text>
<text x="221.2" y="203.1">210</text>
<text x="233.7" y="203.1">931</text>
<text x="247.3" y="203.1">20.5</text>
<text x="263.3" y="203.1">20.8</text>
<text x="112.3" y="206.6">ROOF (MARKET PLACE)</text>
<text x="156.4" y="206.6">W410x81</text>
<text x="171.7" y="210.2">UPLIFT</text>
<text x="193.9" y="210.2">23</text>
<text x="208" y="210.2">251</text>
<text x="222.5" y="210.2">9</text>
<text x="233.7" y="210.2">931</text>
<text x="249.3" y="210.2">-</text>
<text x="265.3" y="210.2">-</text>
</g>
<g font-size="2.1">
<text x="350.8" y="22.2">DIMENSIONS AND JOB SITE CONDITIONS AND</text>
<text x="350.9" y="19.7">CONTRACTOR MUST CHECK AND VERIFY ALL</text>
<text x="350.8" y="24.8">REPORT ANY DISCREPANCIES TO THE ENGINEER</text>
<text x="350.8" y="27.4">PRIOR TO COMMENCING CONSTRUCTION.</text>
<text x="351" y="30">ALL DRAWINGS AND SPECIFICATIONS AND RELATED</text>
<text x="350.8" y="32.5">DOCUMENTS ARE THE COPYRIGHT PROPERTY OF</text>
<text x="350.9" y="35.1">THE ENGINEER AND MUST BE RETURNED ON REQUEST</text>
</g>
<g font-size="1.7">
<text x="192.2" y="68.3">f</text>
<text x="206.7" y="68">r</text>
<text x="221.1" y="68.3">f</text>
<text x="233.3" y="68">r</text>
<text x="245.6" y="68">max</text>
<text x="261.7" y="68.3">limit</text>
<text x="192.2" y="153.8">f</text>
<text x="206.7" y="153.4">r</text>
<text x="221.1" y="153.8">f</text>
<text x="233.3" y="153.4">r</text>
<text x="245.6" y="153.5">max</text>
<text x="261.7" y="153.8">limit</text>
</g>
</svg>
